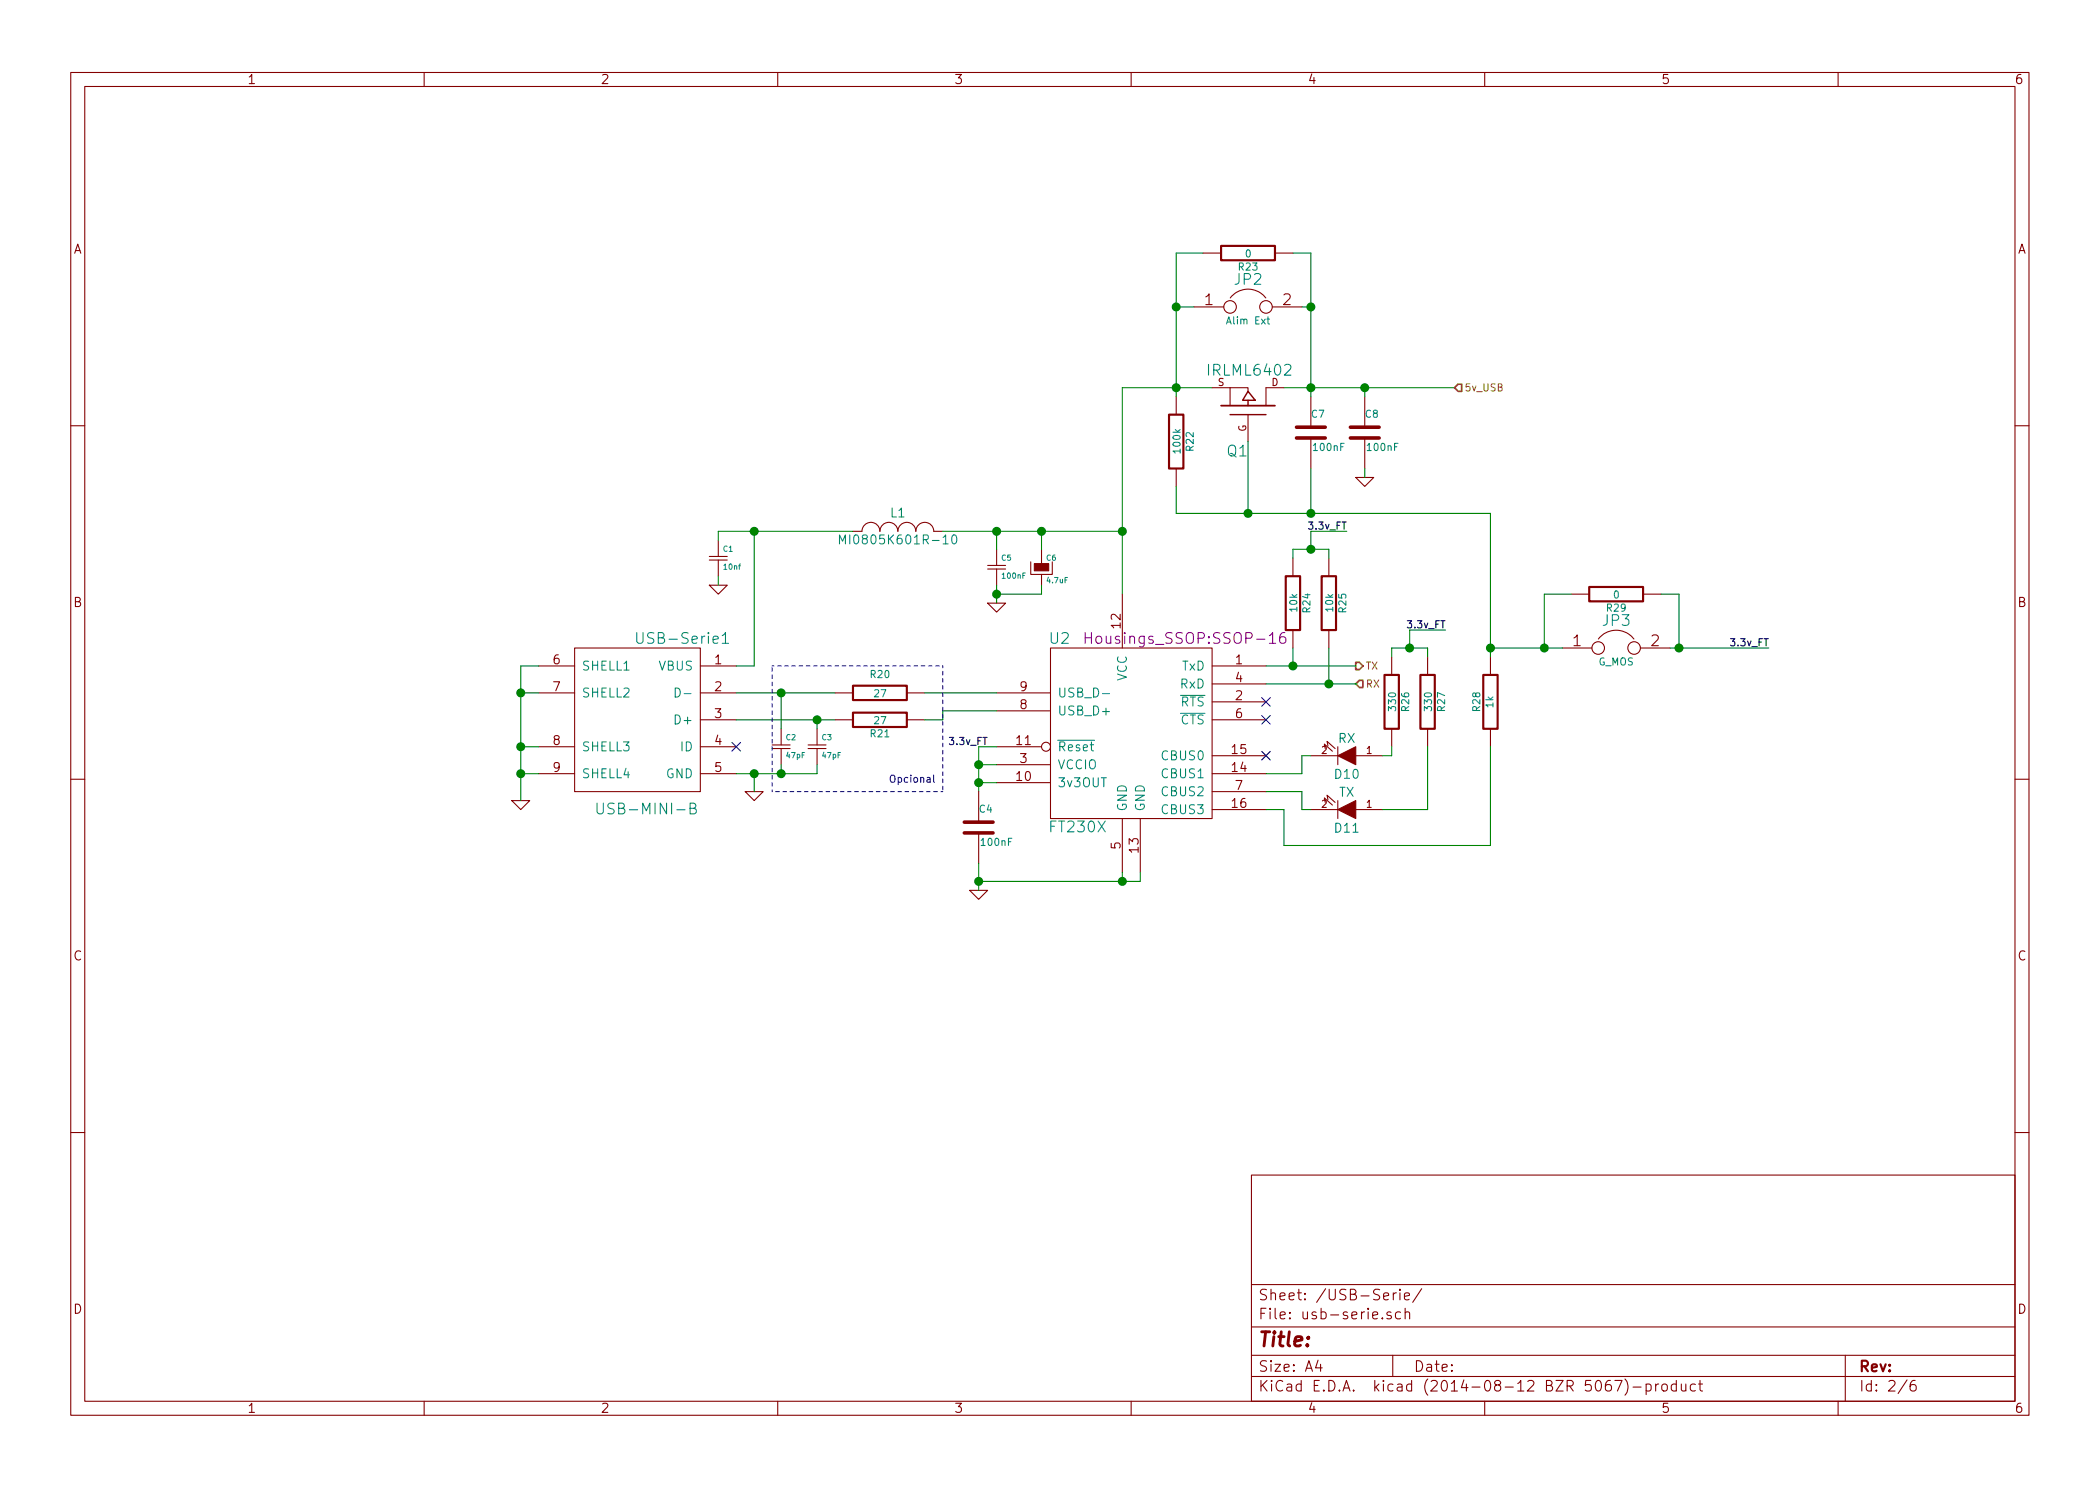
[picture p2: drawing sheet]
<svg xmlns="http://www.w3.org/2000/svg" width="297mm" height="210mm" viewBox="0 0 297 210" stroke-linecap="round" stroke-linejoin="round" font-family="sans-serif">
<g fill="none" stroke="#840000" stroke-width=".15">
<path d="M10 10.3h277v189.9h-277zM12 12.2h273v186.1h-273zM60 10.3v1.9M110 10.3v1.9M160 10.3v1.9M210 10.3v1.9M260 10.3v1.9M170.2 35.8h2.5M180.3 35.8h2.6M166.4 56.1v2.6M168.9 43.4h4.2M171.4 54.9h2.6"/>
<path d="M174 54.9h2.5v.5M174 54.9v2.5M174 42.2a3.2 3.2 0 0 1 5 0M176.5 58.7v3.8M180 43.4h4.1M181.6 54.9h-2.5v2.5M185.4 56.1v4.3M193 56.1v4.3M10 60.2h2M100.3 79.2h2.6M100.3 78.7h2.6M101.6 76.4v2.3"/>
<path d="M101.6 79.2v2.3M121.9 75.2a1.27 1.27 0 0 1 1.3-1.3 1.27 1.27 0 0 1 1.3 1.3 1.27 1.27 0 0 1 1.2-1.3 1.27 1.27 0 0 1 1.3 1.3 1.27 1.27 0 0 1 1.3-1.3 1.27 1.27 0 0 1 1.2 1.3 1.27 1.27 0 0 1 1.3-1.3 1.27 1.27 0 0 1 1.3 1.3M141 77.7v2.3M145.8 79.5v1.8h3v-1.8M147.3 77.7v2.1M166.4 66.3v2.5M182.9 79v2.5M185.4 62v4.3M188 79v2.5M191.8 67.6h2.5l-1.3 1.2zM193 62v4.3M285 60.2h2"/>
<path d="M76.2 94.2h5.1M76.2 98h5.1M81.3 91.7h17.8v20.3h-17.8zM99.1 94.2h5M99.1 98h5M100.3 82.8h2.6l-1.3 1.3zM118.1 98h2.5M128.3 98h2.5M139.7 85.3h2.5l-1.2 1.3zM139.7 80.5h2.5M139.7 80h2.5M141 98h7.6"/>
<path d="M141 80.5v2.3M147.3 81.3v1.5M148.6 91.7h22.8v24.1h-22.8zM158.7 84.1v7.6M171.4 94.2h7.7M171.4 99.3h7.7M171.4 96.8h7.7M182.9 89.1v2.6M188 89.1v2.6M196.8 93v2.5M201.9 93v2.5M210.8 93v2.5"/>
<path d="M221 91.7h4.2M222.2 84.1h2.6M226.1 90.4a3.2 3.2 0 0 1 5 0M232 91.7h4.2M232.4 84.1h2.5M10 110.3h2M72.4 113.3h2.5l-1.2 1.2zM76.2 105.7h5.1M76.2 109.5h5.1M99.1 101.8h5M99.1 105.7h5M99.1 109.5h5"/>
<path d="M105.4 112h2.5l-1.2 1.3zM109.2 105.9h2.6M109.2 105.4h2.6M110.5 103.1v2.3M110.5 105.9v2.3M114.3 105.9h2.5M114.3 105.4h2.5M115.6 103.1v2.3M115.6 105.9v2.3M118.1 101.8h2.5M128.3 101.8h2.5M138.4 112v4.3"/>
<path d="M138.4 117.9v4.3M141 108.2h7.6M141 100.6h7.6M141 110.7h7.6M141 105.7h6.3M158.7 115.8v7.6M161.3 115.8v7.6M171.4 101.8h7.7M171.4 112h7.7M171.4 109.5h7.7M171.4 106.9h7.7M171.4 114.5h7.7"/>
<path d="M185.4 106.9h3.8M185.4 114.5h3.8M187.5 105.9l-.2-.6 1.2 1M187.5 113.5l-.2-.6 1.2 1M187.8 105.5l-.1-.6 1.1 1M187.8 113.2l-.1-.7 1.1 1M189.2 105.7v2.5M189.2 113.3v2.5M191.8 106.9h3.8M191.8 114.5h3.8M196.8 103.1v2.6M201.9 103.1v2.6"/>
<path d="M210.8 103.1v2.6M285 110.3h2M137.2 126h2.5l-1.3 1.2zM10 160.2h2M177 166.3h108v32h-108zM285 160.2h2M60 198.3v1.9M110 198.3v1.9M160 198.3v1.9M177 194.8h108M177 191.8h108M177 187.8h108"/>
<path d="M177 181.8h108M186.4 192.5l-.3 1h.9M186.8 193v1M195.5 186.5h.1l-.1 .1v-.1v.1M195.7 183.4l.7-.1v-.3l-.5-.1-.2 .2 .1 .7 .1 .1 .5-.1M196.7 185.7a.37 .37 0 0 0-.5 .1v.1a.54 .54 0 0 0 .5 .3l.1 .1-.1 .2-.1 .1-.4-.1M197 191.8v3M197.1 182.9v1M197.5 182.9l-.3 .1-.1 .2M198 182.4l-.1 .1 .1 .1 .1-.1-.1-.1v.2M198 182.9v1M198.1 185.7l-.4-.1-.3 .3 .1 .6 .2 .1 .4-.1"/>
<path d="M198.7 183.4l.7-.1-.1-.3-.4-.1-.2 .2v.7l.2 .1 .4-.1M198.8 185.7a.38 .38 0 0 1 .6 .1v.8M198.8 185.1v1.5M201.1 182.3l-1.3 2M210 198.3v1.9M227.8 195.3a.59 .59 0 0 0-.7 .7l.1 .7 .2 .1h.3l.2-.1v-.5l-.1-.2-.4-.1-.3 .3M228.4 195.3h1l-.6 1.5M229.8 195.1a1.71 1.71 0 0 1 0 2.3M231 196.3h1.1M232.8 195.9a.48 .48 0 0 1 .7 .1l.1 .1-.1 .6a.48 .48 0 0 1-.7 0M232.8 195.8v1.5M234.2 195.8v1"/>
<path d="M234.6 195.8l-.3 .1-.1 .2M235.1 196a.41 .41 0 0 1 .7 .1v.4a.41 .41 0 0 1-.4 .3 .41 .41 0 0 1-.3-.3zM237.1 195.9l-.4-.1-.3 .3 .1 .6 .2 .1 .4-.1M237.1 195.3v1.5M237.8 195.8l.1 .9a.4 .4 0 0 0 .6 0M238.5 195.8v1M239.8 195.9l-.4-.1-.3 .3 .1 .6 .2 .1 .4-.1M240.3 195.8h.5M240.5 195.3v1.3l.2 .2h.1M260 198.3v1.9M261 191.8v6.5M269.7 195.2l-1.2 2"/>
<path d="M270.9 195.3a.59 .59 0 0 0-.7 .7l.1 .7 .2 .1h.3l.2-.1v-.5l-.1-.2-.4-.1-.3 .3"/>
<circle cx="174" cy="43.4" r=".89"/>
<circle cx="179.1" cy="43.4" r=".89"/>
<circle cx="226.1" cy="91.7" r=".89"/>
<circle cx="231.1" cy="91.7" r=".89"/>
<circle cx="148" cy="105.7" r=".63"/>
</g>
<g fill="none" stroke="#008484" stroke-width=".15">
<path d="M179.2 45.2h.4M179.3 44.8v.9l.3 .1M118.7 77v-1.3l.5 .9 .4-.9v1.3M134.7 75.8l.3-.1a.72 .72 0 0 1-.1 1.3l-.2-.2-.1-.3zM90.1 89.5v1.2a.48 .48 0 0 0 .4 .3 .48 .48 0 0 0 .5-.3v-1.2M95.5 97.4a.66 .66 0 0 1 .7 .4 .66 .66 0 0 1-.2 .7l-.5 .1zM96.8 98.1h.9M102.2 89.9l.4-.4v1.5M102.2 91h.8M156 98.1h.9M167 98.4h3.4M84.5 113.6v1.3a.48 .48 0 0 0 .4 .3 .48 .48 0 0 0 .4-.3v-1.3"/>
<path d="M97.6 114.4l.7-.1a.36 .36 0 0 0 .1-.4 .36 .36 0 0 0-.3-.3h-.5v1.6h.6a.4 .4 0 0 0 .3-.3 .4 .4 0 0 0-.2-.5h-.2M149.6 104.7h5.2M167 100.9h3.4"/>
</g>
<path d="M153.5 89.5v1.5M153.5 90.2h.9M181.7 89.5a.62 .62 0 0 0-.7 .7v.5a.48 .48 0 0 0 .4 .3 .48 .48 0 0 0 .5-.3v-.3a.48 .48 0 0 0-.5-.3 .48 .48 0 0 0-.4 .3" fill="none" stroke="#840084" stroke-width=".15"/>
<g fill="none" stroke="#008400" stroke-width=".15">
<path d="M170.2 35.8h-3.8v20.3M182.9 35.8h2.5v20.3M166.4 43.4h2.5M171.4 54.9h-12.7v29.2M181.6 54.9h24.1M184.1 43.4h1.3M193 54.9v1.2M106.7 75.2v19h-2.6M120.6 75.2h-19v1.2M133.3 75.2h25.4M141 75.2v2.5M147.3 75.2v2.5"/>
<path d="M166.4 68.8v3.8h44.4v20.4M176.5 62.5v10.1M182.9 79v-1.3h5.1v1.3M185.4 66.3v6.3M190.5 75.2h-5.1v2.5M193 66.3v1.3M73.7 98h2.5M76.2 94.2h-2.5v19.1M101.6 81.5v1.3M104.1 98h14M110.5 98v5.1M130.8 98h10.2"/>
<path d="M141 82.8v2.5M147.3 82.8v1.3h-6.3M179.1 94.2h12.7M179.1 96.8h12.7M182.9 91.7v2.5M188 91.7v5.1M196.8 93v-1.3h5.1v1.3M204.5 89.1h-5.1v2.6M210.8 91.7h10.2M222.2 84.1h-3.8v7.6M234.9 84.1h2.6v7.6M236.2 91.7h14"/>
<path d="M73.7 105.7h2.5M73.7 109.5h2.5M104.1 101.8h14M106.7 109.5v2.5M110.5 108.2v1.3M115.6 108.2v1.3h-11.5M115.6 101.8v1.3M138.4 110.7h2.6M138.4 108.2h2.6M141 105.7h-2.6v6.3M141 100.6h-7.7v1.2h-2.5M179.1 112h5v2.5h1.3"/>
<path d="M185.4 106.9h-1.3v2.6h-5M196.8 105.7v1.2h-1.2M201.9 105.7v8.8h-6.3M210.8 105.7v13.9h-29.2v-5.1h-2.5M138.4 122.2v3.8M158.7 123.4v1.3M161.3 123.4v1.3h-22.9"/>
</g>
<g fill="#008400" stroke="#008400" stroke-width=".25">
<circle cx="138.4" cy="108.2" r=".51"/>
<circle cx="138.4" cy="110.7" r=".51"/>
<circle cx="73.7" cy="98" r=".51"/>
<circle cx="73.7" cy="105.7" r=".51"/>
<circle cx="73.7" cy="109.5" r=".51"/>
<circle cx="199.4" cy="91.7" r=".51"/>
<circle cx="115.6" cy="101.8" r=".51"/>
<circle cx="110.5" cy="98" r=".51"/>
<circle cx="106.7" cy="109.5" r=".51"/>
<circle cx="110.5" cy="109.5" r=".51"/>
<circle cx="166.4" cy="54.9" r=".51"/>
<circle cx="176.5" cy="72.6" r=".51"/>
<circle cx="185.4" cy="54.9" r=".51"/>
<circle cx="185.4" cy="72.6" r=".51"/>
<circle cx="193" cy="54.9" r=".51"/>
<circle cx="138.4" cy="124.7" r=".51"/>
<circle cx="158.8" cy="124.7" r=".51"/>
<circle cx="158.8" cy="75.2" r=".51"/>
<circle cx="185.4" cy="77.7" r=".51"/>
<circle cx="182.9" cy="94.2" r=".51"/>
<circle cx="188" cy="96.8" r=".51"/>
<circle cx="106.7" cy="75.2" r=".51"/>
<circle cx="141" cy="75.2" r=".51"/>
<circle cx="147.3" cy="75.2" r=".51"/>
<circle cx="141" cy="84.1" r=".51"/>
<circle cx="185.4" cy="43.4" r=".51"/>
<circle cx="166.4" cy="43.4" r=".51"/>
<circle cx="237.5" cy="91.7" r=".51"/>
<circle cx="218.4" cy="91.7" r=".51"/>
<circle cx="210.8" cy="91.7" r=".51"/>
</g>
<path d="M183.4 62h4.1M183.4 60.4h4.1M191 62h4.1M191 60.4h4.1M136.4 117.9h4.1M136.4 116.3h4.1" fill="none" stroke="#840000" stroke-width=".51"/>
<path d="M172.7 34.8h7.6v2h-7.6zM165.4 58.7h2v7.6h-2zM120.6 97h7.7v2.1h-7.7zM181.9 81.5h2v7.6h-2zM186.9 81.5h2.1v7.6h-2.1zM195.8 95.5h2.1v7.6h-2.1zM200.9 95.5h2v7.6h-2zM209.8 95.5h2v7.6h-2zM224.8 83.1h7.6v2h-7.6zM120.6 100.8h7.7v2.1h-7.7z" fill="none" stroke="#840000" stroke-width=".3"/>
<g fill="#840000" stroke="#840000" stroke-width=".15">
<path d="M189.2 106.9l2.6-1.2v2.5z"/>
<path d="M189.2 114.5l2.6-1.2v2.5z"/>
<path d="M146.3 79.8h2v1h-2z"/>
</g>
<path d="M109.2 94.2h24.1M133.3 94.2v17.8M109.2 112v-17.8M133.3 112h-24.1" fill="none" stroke="#0000c2" stroke-width=".15" stroke-dasharray=".5" stroke-dashoffset=".3"/>
<path d="M132.1 109.7v.8l.1 .2" fill="none" stroke="#0000c2" stroke-width=".15"/>
<path d="M206.2 54.4h.6v1h-.6l-.5-.5zM191.8 93.7h.5l.5 .5-.5 .5h-.5zM192.3 96.3h.5v1h-.5l-.5-.5z" fill="none" stroke="#848400" stroke-width=".25"/>
<path d="M174 58.7h5.1M176.5 55.4l1 1.2h-1.7zM176.5 56.6v.8" fill="none" stroke="#840000" stroke-width=".2"/>
<path d="M172.7 57.4h7.6" fill="none" stroke="#840000" stroke-width=".25"/>
<path d="M178.5 98.7l1.2 1.2M179.7 98.7l-1.2 1.2M103.5 105l1.2 1.3M104.7 105l-1.2 1.3M178.5 101.2l1.2 1.3M178.5 106.3l1.2 1.2M179.7 101.2l-1.2 1.3M179.7 106.3l-1.2 1.2" fill="none" stroke="#000084" stroke-width=".15"/>
<text font-size="2.8" fill="#840000" x="178" y="190.5">Title:</text>
<g font-size="2.1" fill="#008484">
<text x="174.7" y="40.3">JP2</text>
<text x="171.1" y="53.2">IRLML6402</text>
<text x="173.6" y="64.6">Q1</text>
<text x="226.7" y="88.6">JP3</text>
<text x="90.8" y="91.1">USB-Serie1</text>
<text x="148.5" y="91.1">U2</text>
<text x="85.5" y="115.2">USB-MINI-B</text>
<text x="148.6" y="117.8">FT230X</text>
</g>
<g font-size="2.1" fill="#840000">
<text x="170.4" y="43.2">1</text>
<text x="181.5" y="43.2">2</text>
<text x="222.5" y="91.4">1</text>
<text x="233.5" y="91.4">2</text>
<text x="178" y="184">Sheet: /USB-Serie/</text>
<text x="178" y="186.7">File: usb-serie.sch</text>
<text x="178" y="196.9">KiCad E.D.A. kicad (2014-08-12 BZR 5067)-product</text>
<text x="178" y="194.1">Size: A4</text>
<text x="200" y="194.1">Date:</text>
<text x="263" y="194.1">Rev:</text>
<text x="263" y="196.9">Id: 2/6</text>
</g>
<text font-size="2.1" fill="#840084" x="154.4" y="91.1">Housings_SSOP:SSOP-16</text>
<g font-size="1.8" fill="#840000">
<text x="35" y="11.9">1</text>
<text x="85" y="11.9">2</text>
<text x="135" y="11.9">3</text>
<text x="185" y="11.9">4</text>
<text x="235" y="11.9">5</text>
<text x="285" y="11.9">6</text>
<text x="10.4" y="35.9">A</text>
<text x="285.4" y="35.9">A</text>
<text x="10.4" y="85.9">B</text>
<text x="158.5" y="88.8" transform="rotate(-90 158.5 88.8)">12</text>
<text x="285.4" y="85.9">B</text>
<text x="78.3" y="94">6</text>
<text x="101.1" y="94">1</text>
<text x="174.8" y="94">1</text>
<text x="78.3" y="97.8">7</text>
<text x="101.1" y="97.8">2</text>
<text x="101.1" y="101.6">3</text>
<text x="144.3" y="100.3">8</text>
<text x="144.3" y="97.8">9</text>
<text x="174.8" y="99.1">2</text>
<text x="174.8" y="96.5">4</text>
<text x="174.8" y="101.6">6</text>
<text x="78.3" y="105.4">8</text>
<text x="101.1" y="105.4">4</text>
<text x="143.8" y="105.4">11</text>
<text x="144.3" y="107.9">3</text>
<text x="174.3" y="106.7">15</text>
<text x="78.3" y="109.2">9</text>
<text x="101.1" y="109.2">5</text>
<text x="143.8" y="110.5">10</text>
<text x="174.3" y="109.2">14</text>
<text x="174.8" y="111.8">7</text>
<text x="174.3" y="114.3">16</text>
<text x="158.5" y="120.1" transform="rotate(-90 158.5 120.1)">5</text>
<text x="161" y="120.6" transform="rotate(-90 161 120.6)">13</text>
<text x="10.4" y="135.9">C</text>
<text x="285.4" y="135.9">C</text>
<text x="10.4" y="185.9">D</text>
<text x="285.4" y="185.9">D</text>
<text x="35" y="199.9">1</text>
<text x="85" y="199.9">2</text>
<text x="135" y="199.9">3</text>
<text x="185" y="199.9">4</text>
<text x="235" y="199.9">5</text>
<text x="285" y="199.9">6</text>
</g>
<g font-size="1.8" fill="#008484">
<text x="120" y="77">MI0805K601R-10</text>
<text x="126" y="73.2">L1</text>
<text x="82.3" y="94.9">SHELL1</text>
<text x="93.1" y="94.9">VBUS</text>
<text x="167.1" y="94.9">TxD</text>
<text x="82.3" y="98.7">SHELL2</text>
<text x="149.6" y="101.2">USB_D+</text>
<text x="149.6" y="98.7">USB_D-</text>
<text x="159.4" y="96.4" transform="rotate(-90 159.4 96.4)">VCC</text>
<text x="166.9" y="99.9">RTS</text>
<text x="166.9" y="97.4">RxD</text>
<text x="82.3" y="106.3">SHELL3</text>
<text x="95.7" y="102.5">D+</text>
<text x="96.3" y="106.3">ID</text>
<text x="149.6" y="106.3">Reset</text>
<text x="164.4" y="107.6">CBUS0</text>
<text x="166.9" y="102.5">CTS</text>
<text x="189.3" y="105.1">RX</text>
<text x="82.3" y="110.1">SHELL4</text>
<text x="94.1" y="110.1">GND</text>
<text x="149.6" y="108.8">VCCIO</text>
<text x="149.6" y="111.4">3v3OUT</text>
<text x="164.4" y="112.6">CBUS2</text>
<text x="164.4" y="110.1">CBUS1</text>
<text x="188.9" y="110.2">D10</text>
<text x="189.4" y="112.7">TX</text>
<text x="159.4" y="114.8" transform="rotate(-90 159.4 114.8)">GND</text>
<text x="161.9" y="114.8" transform="rotate(-90 161.9 114.8)">GND</text>
<text x="164.4" y="115.2">CBUS3</text>
<text x="188.9" y="117.8">D11</text>
</g>
<g font-size="1.4" fill="#008484">
<text x="175.2" y="38.3">R23</text>
<text x="176.2" y="36.4">0</text>
<text x="173.7" y="45.9">Alim Ext</text>
<text x="185.5" y="59.1">C7</text>
<text x="193.1" y="59.1">C8</text>
<text x="167" y="64" transform="rotate(-90 167 64)">100k</text>
<text x="168.8" y="63.8" transform="rotate(-90 168.8 63.8)">R22</text>
<text x="185.9" y="63.8">100nF</text>
<text x="193.5" y="63.8">100nF</text>
<text x="183.5" y="86.5" transform="rotate(-90 183.5 86.5)">10k</text>
<text x="185.3" y="86.6" transform="rotate(-90 185.3 86.6)">R24</text>
<text x="188.6" y="86.5" transform="rotate(-90 188.6 86.5)">10k</text>
<text x="190.4" y="86.6" transform="rotate(-90 190.4 86.6)">R25</text>
<text x="227.3" y="86.5">R29</text>
<text x="228.2" y="84.7">0</text>
<text x="123.2" y="95.9">R20</text>
<text x="226.1" y="94.2">G_MOS</text>
<text x="123.7" y="98.6">27</text>
<text x="197.5" y="100.5" transform="rotate(-90 197.5 100.5)">330</text>
<text x="199.3" y="100.6" transform="rotate(-90 199.3 100.6)">R26</text>
<text x="202.5" y="100.5" transform="rotate(-90 202.5 100.5)">330</text>
<text x="204.4" y="100.6" transform="rotate(-90 204.4 100.6)">R27</text>
<text x="209.4" y="100.6" transform="rotate(-90 209.4 100.6)">R28</text>
<text x="211.2" y="100.1" transform="rotate(-90 211.2 100.1)">1k</text>
<text x="123.2" y="104.3">R21</text>
<text x="123.7" y="102.5">27</text>
<text x="138.5" y="115">C4</text>
<text x="138.9" y="119.7">100nF</text>
</g>
<g font-size="1.4" fill="#840000">
<text x="172.3" y="54.6">S</text>
<text x="179.8" y="54.6">D</text>
<text x="176.3" y="61.1" transform="rotate(-90 176.3 61.1)">G</text>
<text x="186.9" y="106.7">2</text>
<text x="193.3" y="106.7">1</text>
<text x="186.9" y="114.3">2</text>
<text x="193.3" y="114.3">1</text>
</g>
<g font-size="1.4" fill="#848400">
<text x="207.2" y="55.4">5v_USB</text>
<text x="193.2" y="94.7">TX</text>
<text x="193.2" y="97.3">RX</text>
</g>
<g font-size="1.4">
<text x="185.2" y="74.9">3.3v_FT</text>
<text x="199.2" y="88.9">3.3v_FT</text>
<text x="244.9" y="91.4">3.3v_FT</text>
<text x="134.4" y="105.4">3.3v_FT</text>
</g>
<text font-size="1.4" fill="#0000c2" x="125.7" y="110.7">Opcional</text>
<g font-size="1.1" fill="#008484">
<text x="102.3" y="78">C1</text>
<text x="102.4" y="80.6">10nf</text>
<text x="141.7" y="79.3">C5</text>
<text x="141.9" y="81.9">100nF</text>
<text x="148" y="79.3">C6</text>
<text x="148.2" y="82.5">4.7uF</text>
<text x="111.2" y="104.7">C2</text>
<text x="111.3" y="107.3">47pF</text>
<text x="116.3" y="104.7">C3</text>
<text x="116.4" y="107.3">47pF</text>
</g>
</svg>
